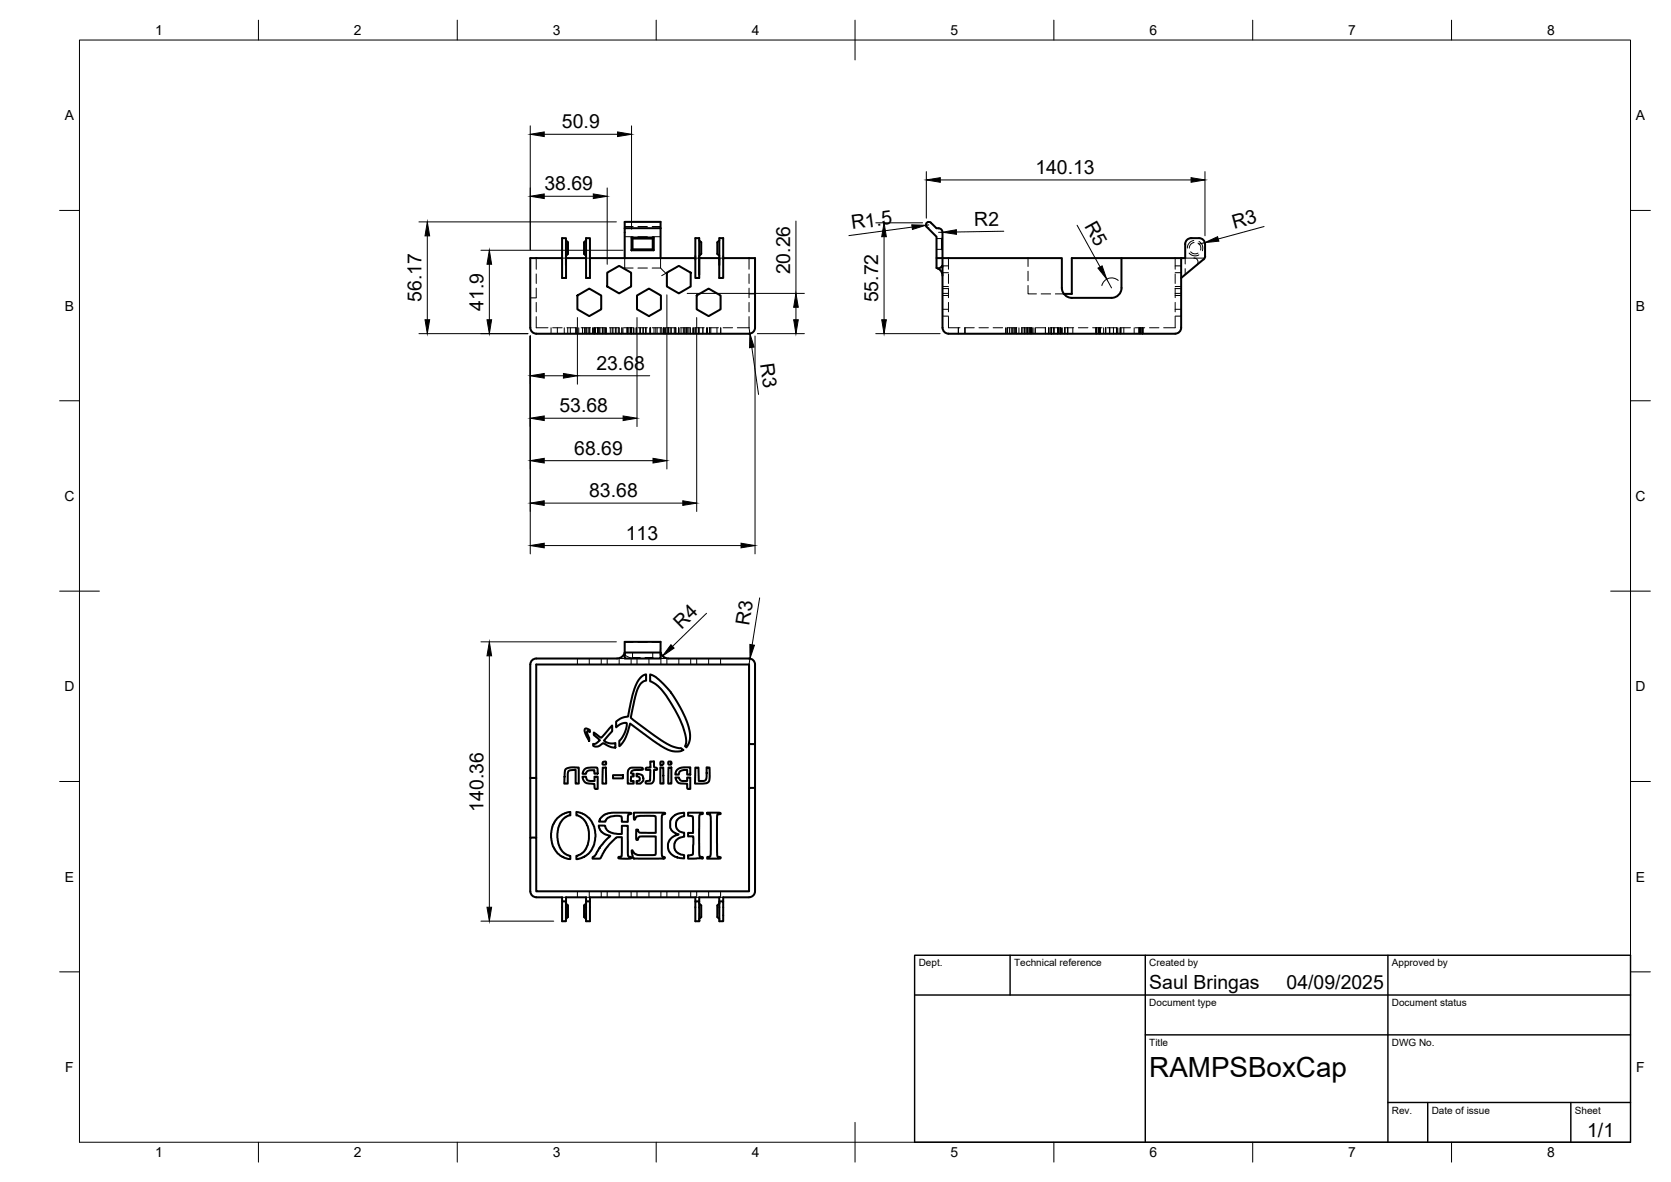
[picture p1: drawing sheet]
<svg xmlns="http://www.w3.org/2000/svg" width="420mm" height="297mm" viewBox="0 0 420 297" stroke-linecap="round" stroke-linejoin="round" font-family="sans-serif">
<!-- layer: Hidden -->
<g fill="none" stroke="#000" stroke-width=".25">
<path d="M157.1 56.9h2.1M157.1 59.5h2.1M157.1 57.4h2.1M160.4 56.9h2.4M160.4 59.5h2.4M160.4 57.4h2.4M164 56.9h2.1M164 59.5h2.1M164 57.4h2.1M235.5 60h1.2v2.7l.3 .2M237 59.7l-.3 .3M133.3 74.9h1.5"/>
<path d="M134.8 64.9v2.8M134.8 68.8v2.4M134.8 72.4v2.4M134.8 76v2.4M134.8 79.6v2.8h3M141.3 64.9h1M147.4 64.9h.9M157.1 64.9v2.5h2.1M157.1 67.4l-.2 .1M160.4 67.4h2.4M166.1 64.9v2.5h-2.1M166.1 67.4l1.3 1.3"/>
<path d="M167.7 68.5l-1.3 .8M174.8 64.9h1M180.9 64.9h.9M188.3 73.9h1.5M188.3 64.9v2.8M188.3 68.8v2.4M188.3 72.4v2.4M188.3 76v2.4M188.3 79.6v2.8h-2.9M235.5 62.7h1.2M236.9 66.8h1.6M237 68.3l-.1 .4"/>
<path d="M237 68.5h1.5M237 72h1.5M237 73.7h1.5M237 72.5h1.5M237 74.3h1.5M237 77.7h1.5M237 79.4h1.5M238.5 79.6v2.8h2.9M238.5 64.9v2.8M238.5 68.8v2.4M238.5 72.4v2.4M238.5 76v2.4"/>
<path d="M258.5 71.7v2.2h2.1M258.5 64.9v2.1M258.5 68.2v2.4M261.8 73.9h2.4M265.4 73.9h2.1M295.5 79.6v2.8h-2.9M295.5 66.8h1.5M295.5 68.5h1.5M295.5 72h1.5M295.5 73.7h1.5M295.5 72.5h1.5M295.5 74.3h1.5"/>
<path d="M295.5 77.7h1.5M295.5 79.4h1.5M295.5 64.9v2.8M295.5 68.8v2.4M295.5 72.4v2.4M295.5 76v2.4M298 67.5v1.5M299 63.6a1.95 1.95 0 0 0 2.5 .5M299.4 63.3a1.46 1.46 0 0 0 1.8 .3M300.2 60.4a1.92 1.92 0 0 0-1.6 1.9M300.2 64.9a1 1 0 0 1 1 .6 1 1 0 0 1-.3 1.1M300.2 60.9a1.44 1.44 0 0 0-1.2 1.4"/>
<path d="M301.2 61.1a1.41 1.41 0 0 1 .7 1.8M301.5 60.7a1.93 1.93 0 0 1 .8 2.3M302.9 64.9h-4.9v1.4M138.6 82.4v1.5M139 82.4h2.4M140.1 82.4v1.5M141.9 82.4v1.5M142.5 82.4h2.4M142.7 82.4v1.5M143.4 82.4v1.5M144.7 82.4v1.5M144.9 82.4v1.5"/>
<path d="M145.5 82.4v1.5M146.1 82.4h2.4M146.5 82.4v1.5M147 82.4v1.5M147.3 82.4v1.5M147.6 82.4v1.5M148.1 82.4v1.5M148.3 82.4v1.5M149 82.4v1.5M149.1 82.4v1.5M149.3 82.4v1.5M149.4 82.4v1.5"/>
<path d="M149.5 82.4v1.5M149.7 82.4h2.4M149.7 82.4v1.5M150.3 82.4v1.5v-1.5M150.3 82.4v1.5M150.6 82.4v1.5M150.9 82.4v1.5M151.5 82.4v1.5M151.6 82.4v1.5M151.8 82.4v1.5M152.1 82.4v1.5M152.2 82.4v1.5"/>
<path d="M152.3 82.4v1.5M152.4 82.4v1.5M153.2 82.4h2.4M153.5 82.4v1.5M153.9 82.4v1.5M154.1 82.4v1.5M154.7 82.4v1.5M154.9 82.4v1.5M155.5 82.4v1.5M155.7 82.4v1.5M156.4 82.4v1.5M156.6 82.4v1.5"/>
<path d="M156.8 82.4h2.4M157.6 82.4v1.5M157.8 82.4v1.5M158.4 82.4v1.5M158.6 82.4v1.5M158.7 82.4v1.5M158.8 82.4v1.5M159.3 82.4v1.5M159.4 82.4v1.5M160 82.4v1.5M160.1 82.4v1.5M160.4 82.4h2.4"/>
<path d="M160.9 82.4v1.5M161 82.4v1.5M161.6 82.4v1.5M161.8 82.4v1.5M162.3 82.4v1.5M162.5 82.4v1.5M163.4 82.4v1.5M163.5 82.4v1.5M164 82.4h2.3M164.4 82.4v1.5M164.9 82.4v1.5M165.2 82.4v1.5"/>
<path d="M166 82.4v1.5M166.4 82.4v1.5M166.8 82.4v1.5M167.2 82.4v1.5M167.3 82.4v1.5M167.5 82.4h2.4M168 82.4v1.5M168.1 82.4v1.5M168.5 82.4v1.5M168.8 82.4v1.5M169.5 82.4v1.5M169.8 82.4v1.5"/>
<path d="M170 82.4v1.5M170.6 82.4v1.5M170.7 82.4v1.5M171.1 82.4h2.4v1.5M171.2 82.4v1.5M171.8 82.4v1.5M172 82.4v1.5M172.2 82.4v1.5M172.6 82.4v1.5M172.8 82.4v1.5M173 82.4v1.5M173.6 82.4v1.5"/>
<path d="M174.3 82.4v1.5M174.7 82.4h2.4M174.8 82.4v1.5M175.6 82.4v1.5M175.7 82.4v1.5M175.8 82.4v1.5M176.7 82.4v1.5M177.7 82.4v1.5M177.8 82.4v1.5v-1.5M178.3 82.4h2.3M178.4 82.4v1.5M178.5 82.4v1.5"/>
<path d="M178.7 82.4v1.5M180.3 82.4v1.5M181.2 82.4v1.5M181.8 82.4h2.4M241 82.4v1.5M242.7 82.4v1.5M245 82.4h-2.4l-.1 1.5M246.1 82.4h2.4M249.7 82.4h2.4M252.8 82.4v1.5M253.2 82.4v1.5M253.3 82.4h2.4"/>
<path d="M253.3 82.4v1.5M253.8 82.4v1.5M254.3 82.4v1.5M254.6 82.4v1.5M254.9 82.4v1.5M255.2 82.4v1.5M255.5 82.4v1.5M255.6 82.4v1.5M256.2 82.4v1.5M256.9 82.4h2.3M256.9 82.4v1.5M257 82.4v1.5"/>
<path d="M257.5 82.4v1.5M257.6 82.4v1.5M257.7 82.4v1.5M258.2 82.4v1.5M258.3 82.4v1.5M258.4 82.4v1.5M258.5 82.4v1.5M258.9 82.4v1.5M259 82.4v1.5M259.1 82.4v1.5M259.3 82.4v1.5M259.4 82.4v1.5"/>
<path d="M259.5 82.4v1.5M260 82.4v1.5M260.3 82.4v1.5M260.4 82.4h2.4M262.9 82.4v1.5M263.7 82.4v1.5M263.8 82.4v1.5M264 82.4h2.4M264.3 82.4v1.5v-1.5M264.3 82.4v1.5M264.4 82.4v1.5M264.4 82.4v1.5v-1.5"/>
<path d="M264.9 82.4v1.5M265 82.4v1.5M265.9 82.4v1.5M266.1 82.4v1.5M266.3 82.4v1.5M266.6 82.4v1.5M266.9 82.4v1.5M267.1 82.4v1.5M267.6 82.4h2.4M267.7 82.4v1.5M267.8 82.4v1.5M268.4 82.4v1.5v-1.5"/>
<path d="M268.4 82.4v1.5M268.5 82.4v1.5M269.7 82.4v1.5M271.1 82.4h2.4M274.7 82.4h2.4M275.5 82.4v1.5M275.7 82.4v1.5M276.2 82.4v1.5M276.4 82.4v1.5M276.5 82.4v1.5M276.6 82.4v1.5M277.5 82.4v1.5"/>
<path d="M278 82.4v1.5M278.3 82.4h2.4M279 82.4v1.5M279 82.4v1.5v-1.5M280 82.4v1.5M280.8 82.4v1.5M281.1 82.4v1.5M281.7 82.4v1.5M281.8 82.4v1.5M282.6 82.4v1.5M284.2 82.4h-2.3v1.5M285.2 82.4v1.5"/>
<path d="M285.5 82.4h2.3M286.4 82.4v1.5M286.5 82.4v1.5M286.6 82.4v1.5M286.8 82.4v1.5v-1.5M287.2 82.4v1.5M287.3 82.4v1.5M287.4 82.4v1.5M289 82.4h2.4M145.2 165.5v1.5M148.2 165.5v1.5M151.2 165.5v1.5"/>
<path d="M152.7 165.5v1.5M155.2 165.5h1.9M155.7 165.4v1.6M156.9 164.4l.6 .5 1.2 .4v1.7M157.1 161.4h2.1M159 165.2h2M159 165.2l-.2 .3M159 164v1.2M160.2 165.5v1.5M160.4 161.4h2.4M162.2 165.2h1.9l.3 .3M163.2 165.5v1.5"/>
<path d="M164 161.4h2.1M164.1 164v1.2M166.1 165.5h1.9M166.2 165.5v1.5M167.4 165.4l-1 .1M167.7 165.5v1.5M170.7 165.5v1.5M173.7 165.5v1.5M175.2 165.5v1.5M178.2 165.5v1.5M181.2 165.5v1.5M141.3 225.5h1"/>
<path d="M142.3 229.8h.1M142.3 227.1v2.7M145.2 224v1.5M147.4 231.4h.1M147.4 226.5v1.9M147.4 229.5v1.9M147.4 225.5h.9M148.2 224v1.5M151.2 224v1.5M152.7 224v1.5M155.7 224v1.5M158.7 224v1.5"/>
<path d="M160.2 224v1.5M163.2 224v1.5M166.2 224v1.5M167.7 224v1.5M170.7 224v1.5M173.7 224v1.5M174.8 225.5h1M175.2 224v1.5M175.8 231.4h.1M175.8 226.5v1.9M175.8 229.5v1.9M178.2 224v1.5"/>
<path d="M180.8 227.1v2.7M180.8 225.5h1M180.8 229.8h.1M181.2 224v1.5"/>
</g>
<!-- layer: Visible -->
<g fill="none" stroke="#000" stroke-width=".51">
<path d="M147.4 59.8h.9v10.1h-.9zM157.1 57.3v-1.5h9v9.1M158.8 59.7h5.6v3.2h-5.6zM158.8 59.7l.2 .3h5.1l.3-.3M159 60v2.7l-.2 .2M164.1 60v2.7M166.1 57.3h-9v7.6M174.8 59.8h1v10.1h-1zM232.9 56.9l2.6 2.6v7.9M232.9 56.9a.74 .74 0 0 1 .2-1 .74 .74 0 0 1 1 .1l1.4 1.3a1.18 1.18 0 0 1 1.5 1.1v24a1.54 1.54 0 0 0 1.5 1.4l57 .1a1.54 1.54 0 0 0 1.5-1.5v-17.5M141.3 64.9h-8v17.5a1.52 1.52 0 0 0 1.5 1.5l53.6-.1a1.49 1.49 0 0 0 1.4-1.4v-17.5h-8M142.3 60.4l.5 .5v2.9l-.5 .5"/>
<path d="M145.2 74.3l3-1.8 3 1.8v3.4l-3 1.7-3-1.7zM147.4 64.9h-5.1v5h-1v-10.1h1v6.8M147.4 60.4l-.5 .5v2.9l.5 .5M148.3 64.9h26.5M152.7 68.5l3-1.7 3 1.7v3.5l-3 1.7-3-1.7zM159 62.7h5.1l.3 .2M160.2 74.3l3-1.8 3 1.8v3.4l-3 1.7-3-1.7zM167.7 68.5l3-1.7 3 1.7v3.5l-3 1.7-3-1.7zM175.2 74.3l3-1.8 3 1.8v3.4l-3 1.7-3-1.7zM175.8 64.9v4.1M175.8 64.9h5v5h1v-10.1h-.9v6.8M175.8 60.4l.5 .5v2.9l-.5 .5"/>
<path d="M180.9 60.4l-.5 .5v2.9l.5 .5M235.5 64.9h31.5v7.5a2.51 2.51 0 0 0 2.5 2.5h10a2.51 2.51 0 0 0 2.5-2.6v-7.4M235.5 67.3l.4 .2M235.9 67.5l.9 1M236.8 68.5l.2 .8M236.8 68.5h.2M236.9 66.8l-1 .7M236.9 66.8l.1 .3M297 64.9h-27.5v9h-2M303 64.4v-3.1a1.49 1.49 0 0 0-1.5-1.5h-2a1.49 1.49 0 0 0-1.5 1.5v3.6h-1M303 64.4l-.3 .8-5.7 4.7M133.3 167v43.5"/>
<path d="M155.2 165.5h-20.4a1.49 1.49 0 0 0-1.5 1.5M157.1 164v-2.7h9v4.2h-9v-1.5h9M157.1 164a2 2 0 0 1-1.9 1.5M161 170.3l.8-.6 .7-.2v1.6a3.2 3.2 0 0 0-2.4 2.7l-1.2 5a1.92 1.92 0 0 0-.2 1.7l6.1 4.5a12.7 12.7 0 0 0 6.2 3h.2l.6 .5a5.2 5.2 0 0 1-5.2-.8l-8.2-5.9-.4 1.5a7.8 7.8 0 0 1-2.3 4.2v-1.3a5.4 5.4 0 0 0 1.8-4.5h-.2a3.4 3.4 0 0 0-2.4 1.1v-1.5a5.5 5.5 0 0 1 3.1-1.3v-.4a23.9 23.9 0 0 1 2.8-9zM163.5 169.5a12.5 12.5 0 0 1 5.1 4.3 24.2 24.2 0 0 1 4.9 10.7 4.7 4.7 0 0 1-.9 3.3l-.4-.3a5.4 5.4 0 0 0-.3-4.3 27.8 27.8 0 0 0-7.1-11.3l-1.3-.7zM166.1 164a2 2 0 0 0 1.9 1.5M168 165.5h20.4a1.49 1.49 0 0 1 1.4 1.5M189.8 167v20M133.3 195.5h1.5v15M134.8 195.5v-28.5h53.5v20h1.5v11M142.2 193.3l.3-.2a5.9 5.9 0 0 1 3-.2v4h-.8v-3.5l-1.3 .2a1.09 1.09 0 0 0-.7 1.5v1.8h-.8l.1-2.6zM146.5 195.2h.8a1.05 1.05 0 0 0 1.4 1.1h.8v-1.1h.8v3.1h-.4a.43 .43 0 0 1-.4-.2 .43 .43 0 0 1 0-.5l-.1-.6-1-.1a1.67 1.67 0 0 1-1.9-1.7z"/>
<path d="M146.9 193.4l.8-.4 2-.1a.54 .54 0 0 1 .6 .2 .54 .54 0 0 1 0 .6v.7h-.8l-.1-.8h-.7a1.07 1.07 0 0 0-1.4 .9h-.8zM147.1 183.2l.4-.1 .8 .3v.6l-.5-.3-.2 .3 .5 1.5v.7a4.8 4.8 0 0 1-1.1-3zM149.3 184.1l1.9 1.3 2.7-3.1v1.5l-2.1 2.3a3.2 3.2 0 0 0 2.9 .6v1.2a4.9 4.9 0 0 1-3.1-1.2 2.01 2.01 0 0 1-2.5 .7v-.5h.6l1.2-.9-1.6-1.3zM151.6 192.9h.7l.1 4h-.9zM154.1 194.8h2.5v.8h-2.5zM158.2 193.3l.4-.4h2.3a.44 .44 0 0 1 .6 0 .44 .44 0 0 1 .1 .5l-1.4 .1a1.16 1.16 0 0 0-1.5 .8l.6 .1v.7h-.6l-.1 1.2h.7v.6h-1.5v-2.7zM160.1 194.4a1.3 1.3 0 0 1 1.7 1.2l-.2 .7a1.6 1.6 0 0 1-1.5 .6v-.6l.3-.1a.6 .6 0 0 0 .4-.7 .6 .6 0 0 0-.7-.4zM163.5 191.4h.9v.7a.55 .55 0 0 0 .1 .7 .55 .55 0 0 0 .6 .2l.1 .4-.8 .1v1.4a1.78 1.78 0 0 1-.6 2h-.5a.67 .67 0 0 1-1-.3 .4 .4 0 0 1 .6-.4h.5l.1-2.7h-.6a.35 .35 0 0 1-.5-.1 .35 .35 0 0 1 .3-.5h.9zM166 192.8l.8 .1v4h-.8zM166.1 191.4a.48 .48 0 0 1 .7 .1 .48 .48 0 0 1-.1 .7 .48 .48 0 0 1-.6 0zM168.1 192.9h.7v4h-.8zM169.8 195.4h.9a1.02 1.02 0 0 0 1.3 .9h.8v-.9h.8v2.9h-.4a.4 .4 0 0 1-.5-.2 .4 .4 0 0 1 .1-.5v-.6l-1.1-.1a1.54 1.54 0 0 1-1.9-1.5z"/>
<path d="M170.2 193.5a2.92 2.92 0 0 1 2.4-.7h1v1.9h-.8v-1.2a1.59 1.59 0 0 0-2.1 1.2h-.9zM174.8 192.9h.8l.1 3.4 1.3-.1 .5-.3 .2-3.1 .7 .1v2.3a1.39 1.39 0 0 1-1.7 1.7h-1.9zM188.3 187v11M140 205.8l1.3-1.1 2.1-.7v.9l-1 .3-1.4 1.4-.6 1.4-.3 1.5 .3 2.5 .5 1.4 .9 1 1.6 .7v.8l-1.3-.2-1.2-.7-1.1-1-.8-1.4-.4-2.1v-1.7l.4-1.5zM144.9 204l1.9 .6 1.5 1.1 1 1.8 .4 2.2-.3 2.4-.8 1.8-1.7 1.4-2 .6v-.8l1.6-.8 .8-.9 .5-1.2 .3-1.4v-1.9l-.6-1.9-1-1.4-.7-.4-.9-.3zM150.6 207.5h1.5l.2 .6 .8 .9 1 .4 1.3 .2h1v-2.1h1.5v6.9v.7l.3 .2a.31 .31 0 0 1 .4 0 .31 .31 0 0 1 .1 .4h-3.1l-.1-.3 .1-.1a.66 .66 0 0 0 .7-.2 .66 .66 0 0 0 .1-.7v-4h-1.1a6.4 6.4 0 0 0-2.5 2.4l-.7 .8-1.1 2.1-2 .1v-.4l.5-.3 1.8-2.7 2.2-2.3-1.2-.4-1-.5-.5-.9zM151.1 205.5l1-.8 1.6-.5h4.6l.4 .1v.2a.83 .83 0 0 0-.8 .3 .83 .83 0 0 0 0 .9v.8h-1.5v-.6a.69 .69 0 0 0-.3-.8 .69 .69 0 0 0-.7-.1h-.8l-1.5 .4a1.45 1.45 0 0 0-.9 1.1h-1.6zM159.4 204.2h7.6l.3 .3a.81 .81 0 0 0-.9 .3 .81 .81 0 0 0 0 .9v9.3l.1 .2 .7 .2-.1 .3-7.8 .1-.2-.4-.2-1.7 .9 .9a3.2 3.2 0 0 0 2.3 .3l2.7-.1 .1-4.6h-3.8a.9 .9 0 0 0-.8 .9 .38 .38 0 0 1-.4-.2 .38 .38 0 0 1 .1-.4v-2a.43 .43 0 0 1 .5 .5l.4 .3h4l-.1-4.2-3.5-.1a1.18 1.18 0 0 0-1.5 .6l-.2 .4h-.2zM169.2 205.3l1.3-.8 1.5-.3v.9l-1.1 .4a1.73 1.73 0 0 0-.9 1.7 1.78 1.78 0 0 0 .9 1.7l1.1 .4v1l-1.4 .4-.6 .5-.4 .8v1.2l.3 .6 .6 .6 1.5 .5v.8l-1.5-.2-.9-.3-.8-.6-.6-.7-.2-.6v-1.1l.3-1 1-1 1.3-.5-.8-.3-1-.8a3.2 3.2 0 0 1 .2-3.1zM173 204.2h3.7a.46 .46 0 0 1-.6 .5l-.3 .2v.5l.1 9.6a.53 .53 0 0 0 .7 .4v.4h-3.6v-.8h.2a.91 .91 0 0 0 .9-.3 .91 .91 0 0 0 .2-1v-3.5h-1.3v-.9h1.3v-3.3a.89 .89 0 0 0-.3-.9 .89 .89 0 0 0-1-.1zM177.8 204.2h2.6a.49 .49 0 0 1 .5-.1 .49 .49 0 0 1 .3 .5l-.6 .1a.37 .37 0 0 0-.4 .2 .37 .37 0 0 0 .1 .4v9.1a.7 .7 0 0 0 .1 .8 .7 .7 0 0 0 .8 .2v.1a.68 .68 0 0 1-1 .3h-2.4a.74 .74 0 0 1 .8-.6l.1-1.6v-8.1l-.1-.8-.3-.1a.33 .33 0 0 1-.4 0 .33 .33 0 0 1-.1-.4zM141.3 226.5h1v5h-1z"/>
<path d="M141.3 226.5v-1h-6.5a1.52 1.52 0 0 1-1.5-1.5v-13.5h1.5v13.5h53.5v-26h1.5v26a1.49 1.49 0 0 1-1.4 1.5h-6.6v1M147.4 226.5h.9v5h-.9zM147.4 227.1l-.5 .4v2.9l.5 .6M147.4 226.5v-1h-5.1v1.6l.5 .4v2.9l-.5 .6M148.3 226.5v-1h26.5v1M174.8 226.5h1v5h-1zM175.8 227.1l.5 .4v2.9l-.5 .6M175.8 226.5v-1h5l.1 1.6-.5 .4v2.9l.5 .6M180.9 226.5h.9v5h-.9z"/>
<circle cx="152" cy="191.8" r=".45"/>
<circle cx="168.4" cy="191.8" r=".43"/>
</g>
<circle cx="175.8" cy="64.9" r=".25" fill="#000"/>
<!-- layer: BORDER -->
<g fill="none" stroke="#000" stroke-width=".25">
<path d="M20 10.1h390v276.9h-390zM65 5.1v5M115 5.1v5M165 5.1v5M215 5.1v10M265 5.1v5M315 5.1v5M365 5.1v5M15 52.9h5M410 52.9h5M15 100.7h5M410 100.7h5"/>
<path d="M15 148.6h10M405 148.6h10M15 196.4h5M410 196.4h5M15 244.2h5M410 244.2h5M65 287v5M115 287v5M165 287v5M215 282.1v9.9M265 287v5M315 287v5"/>
<path d="M365 287v5"/>
</g>
<!-- layer: TITLEBLOCK -->
<path d="M230 240.1h180v46.9h-180zM230 250h180M254 240.1v9.9M288 240.1v46.9M349 240.1v46.9M288 260.1h122M349 277.1h61M359 277.1v9.9M395 277.1v9.9" fill="none" stroke="#000" stroke-width=".36"/>
<!-- layer: FD_Dimensions -->
<g fill="none" stroke="#000" stroke-width=".25">
<path d="M133.3 31.6v31.1M136.8 33.7h18.5M158.8 31.6v26M105.3 55.8h49.7M107.4 59.3v21.1M136.8 49.3h12.4M152.7 47.2v19.2M200.1 55.5v18.2M220.2 56h11.8M222.3 59.5v20.9M229.3 57.1l-15.9 2.1M232.9 43.1v11.7"/>
<path d="M233.6 56.5l-.8 .1 .3 .5 .5 .2M236.4 45.2h63.1M237 58.4h-1M252.4 58.1l-11.9 .2M270.8 56.6l5.8 10.5M303 43.1v16.2M317.8 56.9l-11.5 3.2M120.9 62.9h35.8M123 66.4v14M145.2 79.8v16.7M160.2 79.8v27.4M167.7 74.1v43.8"/>
<path d="M172.8 73.7h29.4M175.2 79.8v48.7M200.1 77.2v3.2M278.3 70.2l1.2 2.2M281.2 70.5a2.51 2.51 0 0 0-4.1 1.3M302.9 61l-1.4 .3M105.3 83.8h27.4M133.3 84.4v54.8M136.8 94.4h4.9M145.2 94.4h18.2M188.3 82.3l.3 1.5M189 87.3l1.7 11.8"/>
<path d="M189.8 84.4v54.8M190.4 83.8h11.8M220.2 83.8h16.2M136.8 115.8h27.4M136.8 105.1h19.9M136.8 137.1h49.5M136.8 126.4h34.9M177.7 154.1l-8.6 8.3M191 150.2l-1.9 11.9M120.9 161.3h34.1M123 164.8v63.2M166.1 162.9a2 2 0 0 0 1.9 2.6"/>
<path d="M188.6 165.5l-.3 1.5M120.9 231.5h18.3"/>
</g>
<g fill="#000" stroke="#000" stroke-width=".25">
<path d="M133.3 33.7l3.5-.5v1.1zM155.3 33.2l3.5 .5-3.5 .6zM107.4 55.8l.6 3.5h-1.1zM133.3 49.3l3.5-.6v1.2zM149.2 48.7l3.5 .6-3.5 .6zM222.3 56l.6 3.5h-1.2zM229.3 56.5l3.5 .1-3.4 1.1zM232.9 45.2l3.5-.6v1.2zM237 58.4l3.5-.7v1.2zM299.5 44.6l3.5 .6-3.5 .6zM302.9 61l3.3-1.5 .3 1.1zM123 62.9l.6 3.5h-1.2z"/>
<path d="M200.1 73.7l.6 3.5h-1.1zM276.1 67.4l1-.6 1.2 3.4zM106.9 80.4h1.1l-.6 3.4zM122.4 80.4h1.2l-.6 3.4zM133.3 94.4l3.5-.5v1.1zM141.7 93.9l3.5 .5-3.5 .6zM188.6 83.8l1 3.4-1.1 .2zM199.6 80.4h1.1l-.6 3.4zM221.7 80.4h1.2l-.6 3.4zM133.3 115.8l3.5-.6v1.2zM133.3 105.1l3.5-.6v1.2zM156.7 104.5l3.5 .6-3.5 .6z"/>
<path d="M164.2 115.2l3.5 .6-3.5 .6zM133.3 137.1l3.5-.6v1.2zM133.3 126.4l3.5-.6v1.2zM171.7 125.8l3.5 .6-3.5 .6zM186.3 136.5l3.5 .6-3.5 .6zM123 161.3l.6 3.5h-1.2zM168.7 162l.8 .9-2.9 2zM188.6 162l1.1 .1-1.1 3.4zM122.4 228h1.2l-.6 3.5z"/>
</g>
<text font-size="7" x="289" y="270.6">RAMPSBoxCap</text>
<g font-size="4.9">
<text x="141.3" y="32.3">50.9</text>
<text x="136.9" y="47.9">38.69</text>
<text x="260.3" y="43.8">140.13</text>
<text x="214.2" y="57.6" transform="rotate(-8 214.2 57.6)">R1.5</text>
<text x="245" y="56.8" transform="rotate(-1 245 56.8)">R2</text>
<text x="272.6" y="56.8" transform="rotate(61 272.6 56.8)">R5</text>
<text x="310.3" y="57.5" transform="rotate(-15 310.3 57.5)">R3</text>
<text x="198.7" y="69" transform="rotate(-90 198.7 69)">20.26</text>
<text x="106" y="75.9" transform="rotate(-90 106 75.9)">56.17</text>
<text x="220.8" y="76" transform="rotate(-90 220.8 76)">55.72</text>
<text x="121.6" y="78" transform="rotate(-90 121.6 78)">41.9</text>
<text x="149.9" y="93">23.68</text>
<text x="191.1" y="91.6" transform="rotate(82 191.1 91.6)">R3</text>
<text x="140.7" y="103.6">53.68</text>
<text x="144.4" y="114.3">68.69</text>
<text x="148.1" y="125">83.68</text>
<text x="157.4" y="135.6">113</text>
<text x="171.4" y="158.3" transform="rotate(-44 171.4 158.3)">R4</text>
<text x="188.4" y="157.4" transform="rotate(-81 188.4 157.4)">R3</text>
<text x="121.6" y="204" transform="rotate(-90 121.6 204)">140.36</text>
<text x="289" y="248.5">Saul Bringas</text>
<text x="323.5" y="248.5">04/09/2025</text>
<text x="399.1" y="285.7">1/1</text>
</g>
<g font-size="3.5">
<text x="39" y="8.8">1</text>
<text x="89" y="8.8">2</text>
<text x="139" y="8.8">3</text>
<text x="189" y="8.8">4</text>
<text x="239" y="8.8">5</text>
<text x="289" y="8.8">6</text>
<text x="339" y="8.8">7</text>
<text x="389" y="8.8">8</text>
<text x="16.3" y="30.2">A</text>
<text x="411.3" y="30.2">A</text>
<text x="16.3" y="78">B</text>
<text x="411.3" y="78">B</text>
<text x="16.2" y="125.9">C</text>
<text x="411.2" y="125.9">C</text>
<text x="16.2" y="173.7">D</text>
<text x="411.2" y="173.7">D</text>
<text x="16.3" y="221.6">E</text>
<text x="411.3" y="221.6">E</text>
<text x="16.4" y="269.4">F</text>
<text x="411.4" y="269.4">F</text>
<text x="39" y="290.8">1</text>
<text x="89" y="290.8">2</text>
<text x="139" y="290.8">3</text>
<text x="189" y="290.8">4</text>
<text x="239" y="290.8">5</text>
<text x="289" y="290.8">6</text>
<text x="339" y="290.8">7</text>
<text x="389" y="290.8">8</text>
</g>
<g font-size="2.5">
<text x="231" y="242.9">Dept.</text>
<text x="255" y="242.9">Technical reference</text>
<text x="289" y="242.9">Created by</text>
<text x="350" y="242.9">Approved by</text>
<text x="289" y="252.8">Document type</text>
<text x="350" y="252.8">Document status</text>
<text x="289" y="262.9">Title</text>
<text x="350" y="262.9">DWG No.</text>
<text x="350" y="279.9">Rev.</text>
<text x="360" y="279.9">Date of issue</text>
<text x="396" y="279.9">Sheet</text>
</g>
</svg>
